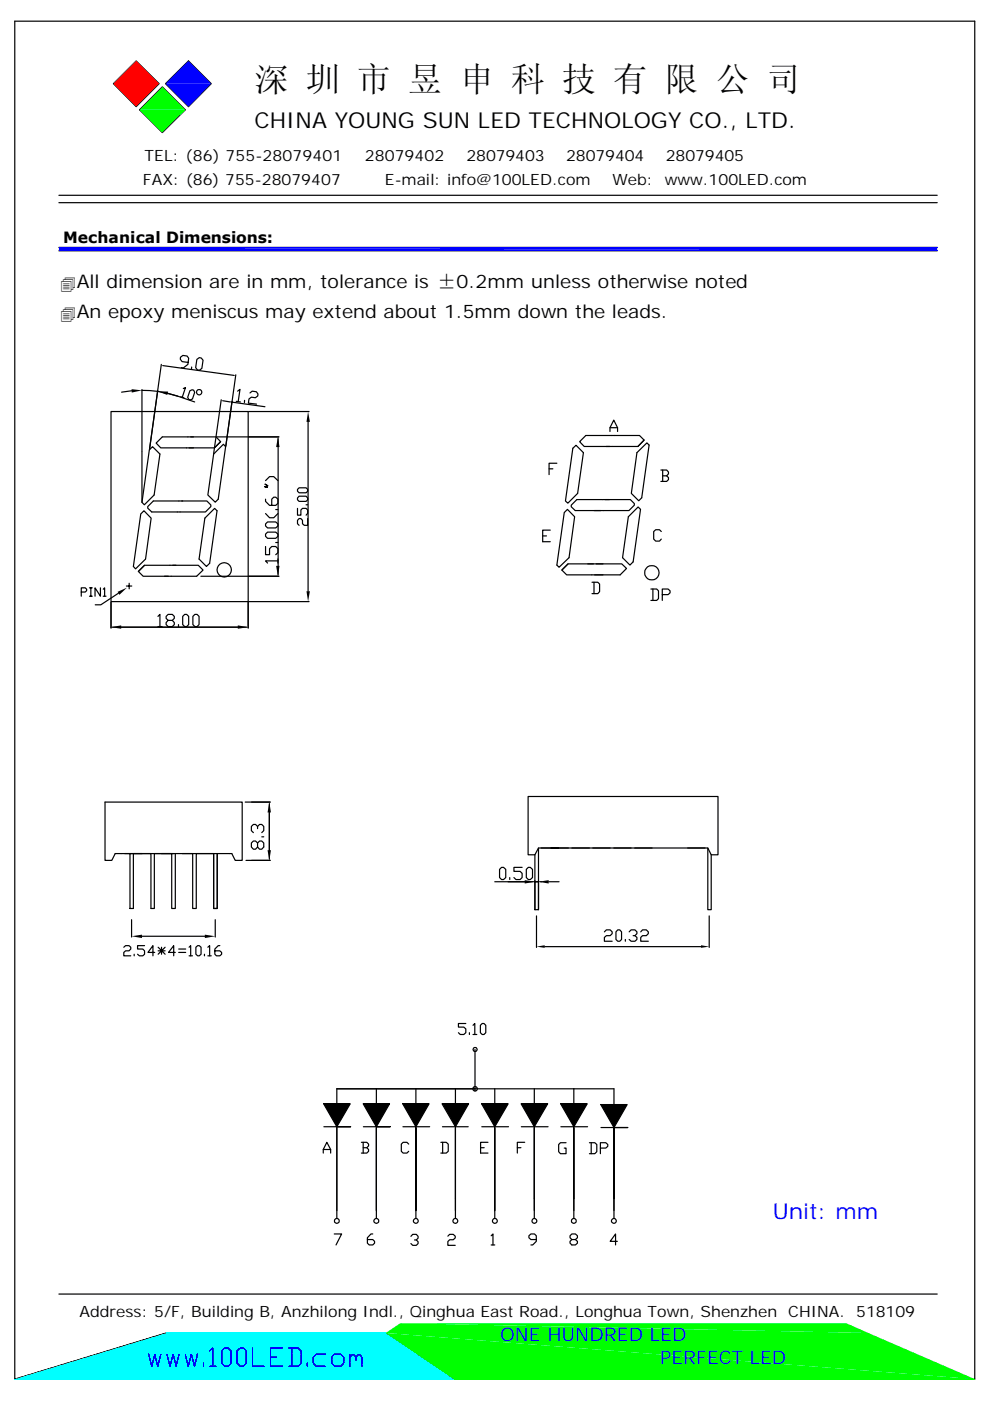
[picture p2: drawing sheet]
<svg xmlns="http://www.w3.org/2000/svg" width="210mm" height="297mm" viewBox="0 0 210 297" stroke-linecap="round" stroke-linejoin="round" font-family="sans-serif">
<g fill="none" stroke="#000" stroke-width=".25">
<path d="M3.1 4.5h203.6v287.9h-203.6zM24 17.7l4.9-4.8 4.8 4.8-4.8 4.9zM34.4 18.4l4.9 4.9-4.9 4.8-4.8-4.8zM35.1 17.7l4.9-4.8 4.8 4.8-4.8 4.9zM34.2 77.3l-2.5 17.9M34.5 77.5l15.1 2.1M39.9 76.8l-1.3-.1-.4-.5 .1-.5 .5-.3 .9 .1 .3 .4-.2 1.4-.9 .7-.5-.1M40.6 77.8v.4M41.7 76.2l.5-.4 .5 .1 .4 .5-.3 1.7-.5 .4-.4-.1-.4-.5zM50 79.5l-2.1 15.1M23.5 87.3h29.1v40.3h-29.1zM27.9 82.8l-2.1 .3"/>
<path d="M30.1 82.8a22.8 22.8 0 0 1 7.6 1.2M30.1 82.6v13.1M30.1 95.8v10.7M31.7 95.4l.6-.7 1.6 1.6-1.2 8.6-2.1 2.1-.5-.5zM33.4 82.8l-1.7 12.4M35.6 83.4l5.7 1.8M38.3 84.1l.7 .2M38.9 82.4l.4-.2-.6 2M40.3 82.8l.4-.2 .4 .1 .2 .5-.5 1.4-.5 .2-.3-.1-.2-.5zM40.4 92.6h5.4l1 1-1.3 1.4h-5.4M41 92.6h-6.6l-1.3 1.3 1 1.1h6.9M45.9 92.6h13.2"/>
<path d="M46.8 93.6l-1.3 1.4M46.9 84.8l-1.6 11.4M47.2 85l1.6 .2M47.4 94.2l.4 .5-1.5 11.1-.7 .7-1.5-1.6 1.2-8.6zM49.2 85.3l7 .9M50.1 85.1l.9 .1M50.4 82.9l.5-.4-.4 2.6M51.9 84.9l-.1 .4M52.7 87.3h12.8M53 83.3l.5-.4 .9 .2 .3 .4v.5l-.6 .3-.8-.1-.5 .4-.1 .9 1.7 .2M59 93v28.8M65.3 89.5v35.9"/>
<path d="M30.5 108.3l1.5 1.6-1.1 8.6-2.2 2.1-.4-.5 1.5-11.1zM30.6 119.8l-1.3 1.4M36.6 119.8h5.4l1.1 1.1-1.4 1.3h-6.8M37.3 119.8h-6.7l-1.3 1.4 1.1 1h5.3M38.5 106.2h5.4l.8 .9v.3l-1.1 1.1h-11.4l-.9-.8v-.3l1.2-1.2h6.2M43.4 109.9l2.1-2.1 .5 .5-1.6 11.1-.6 .7-1.6-1.6zM56.1 103.2l.6 .1M56.2 102.7l.6 .3M56.3 113.2l.4-.4h1.8l.4 .4v.5l-.4 .4h-1.8l-.4-.4zM56.3 115.9v1.7h.8v-1.3l.5-.4h.9l.4 .4v.9l-.4 .4M56.3 108.9l.8 .9h.9l.9-.9M56.3 105.8v.5l.8 .8h1.4l.4-.4v-.9l-.4-.4h-.5l-.4 .4v1.3"/>
<path d="M56.3 101.9l.8-.8h.9l.9 .8M56.7 110.7h1.8l.4 .4v.4l-.4 .4h-1.8l-.4-.4v-.4zM58.5 115h.4M58.5 108h.4M58.9 118.9h-2.6l.4 .5M58.9 118.5v.9M63.1 107.8v1.4h.7v-1.1l.3-.3h.8l.3 .3v.7l-.3 .4M63.4 105.2h1.5l.3 .4v.4l-.3 .3h-1.5l-.3-.3v-.4zM63.4 103.4h1.5l.3 .4v.3l-.3 .4h-1.5l-.3-.4v-.3zM64.9 107h.3M65.2 109.9v1.5h-.7l-.4-.4v-.7l-.3-.4h-.4l-.3 .4v.7l.3 .4M17.2 125.5h.9l.3-.3v-.3l-.3-.3h-.9v1.8"/>
<path d="M19 124.6h.6M19 126.4h.6M19.3 124.6v1.8M21.3 124.6v1.8l-1.1-1.8v1.8M21.9 124.9l.3-.3v1.8M21.9 126.4h.6M23.5 127.6v5.5M23.9 133h28.3M25.1 125.8l-3.7 2.4h-1.2M26.8 124.3h1.1M27.4 123.7v1.1M33.5 130.7l.4-.4v2.5"/>
<path d="M33.5 132.8h.9M35.6 131.5l-.4-.4v-.4l.4-.4h.9l.5 .4v.4l-.5 .4h-.9l-.4 .5v.4l.4 .4h.9l.5-.4v-.4l-.5-.5M37.8 132.4v.4M39.2 130.3h.4l.4 .4v1.7l-.4 .4h-.4l-.5-.4v-1.7zM41.3 130.3h.5l.4 .4v1.7l-.4 .4h-.5l-.4-.4v-1.7zM42.6 122.2h16.5M52.6 127.6v5.5M52.7 127.6h12.8"/>
<circle cx="42.2" cy="83.1" r=".58"/>
<circle cx="47.5" cy="120.8" r="1.52"/>
</g>
<g fill="#000">
<path d="M34.2 77.4h.3v.2zM49.6 79.5l.4 .2h-.4zM27.9 82.5l2.2 .3-2.2 .4zM33.4 83h2.2l-.1 .7zM46.9 84.9h.3v.2zM48.8 85.1l.4 .2h-.4zM58.9 92.6l.4 2.2h-.8zM59 92.6l-.1 .4zM65.3 87.3l.4 2.2h-.7zM58.5 120h.8l-.4 2.2zM23.5 133l.4-.1v.1zM24.9 125.5l2-.9-1.6 1.5z"/>
<path d="M23.5 133l2.2-.4v.7zM50.4 132.6l2.2 .4-2.2 .3zM52.2 132.9l.4 .1h-.4zM58.9 121.8l.1 .4zM65 125.4h.7l-.4 2.2z"/>
</g>
<g fill="#f00">
<path d="M24 17.7l4.9-4.8 4.8 4.8z"/>
<path d="M24 17.7h9.7l-4.8 4.9z"/>
</g>
<g fill="#0f0">
<path d="M34.4 18.4l4.9 4.9h-9.7z"/>
<path d="M29.6 23.3h9.7l-4.9 4.8z"/>
</g>
<g fill="#00f">
<path d="M35.1 17.7l4.9-4.8 4.8 4.8z"/>
<path d="M35.1 17.7h9.7l-4.8 4.9z"/>
</g>
<path d="M12.5 41.4h186.2M12.5 43h186.2M12.5 53.2h186.2M12.5 52.5h186.2M12.5 274.4h186.2" fill="none" stroke="#000" stroke-width=".25"/>
<path d="M12.5 52.5h186.2" fill="none" stroke="#00f" stroke-width=".21"/>
<g fill="#00f">
<path d="M12.5 52.5l186.2 .7h-186.2z"/>
<path d="M12.5 52.5h186.2v.7z"/>
</g>
<path d="M12.5 53.2h186.2" fill="none" stroke="#00f" stroke-width=".21"/>
<g fill="none" stroke="#000" stroke-width=".25">
<path d="M3.3 292.4h-.2M3.5 292.3l-.2 .1M3.9 292.2l-.3 .1M4.1 292.1h-.1M4.4 292l-.2 .1M4.6 292h-.2M5 291.8l-.3 .1M5.2 291.8h-.1M5.5 291.7l-.2 .1M6.1 291.5l-.6 .2M6.3 291.4l-.1 .1M6.6 291.4h-.2"/>
<path d="M6.8 291.3h-.2M7 291.2l-.1 .1M7.2 291.2h-.1M7.5 291.1h-.2M7.7 291l-.2 .1M7.9 291h-.2M8.1 290.9h-.1M8.3 290.8l-.1 .1M8.6 290.7l-.2 .1M9 290.6l-.4 .1M9.2 290.5l-.1 .1M9.4 290.5h-.1"/>
<path d="M9.7 290.4l-.2 .1M10.1 290.3l-.4 .1M10.3 290.2l-.1 .1M10.5 290.2h-.1M10.8 290.1h-.2M11 290l-.2 .1M11.2 289.9l-.2 .1M11.4 289.9h-.1M11.6 289.8l-.1 .1M12.1 289.7l-.4 .1M12.3 289.6h-.1M12.5 289.6h-.1"/>
<path d="M12.7 289.5h-.1M13 289.4h-.2M13.2 289.4h-.2M13.4 289.3h-.1M13.6 289.2l-.1 .1M13.9 289.1l-.2 .1M14.1 289.1h-.2M14.3 289l-.2 .1M14.5 288.9l-.1 .1M14.7 288.9h-.1M15 288.8h-.2M15.2 288.7l-.2 .1"/>
<path d="M15.4 288.7h-.1M15.6 288.6h-.1M15.8 288.5l-.1 .1M16.3 288.4l-.4 .1M16.5 288.3l-.1 .1M16.7 288.3h-.1M17 288.2l-.2 .1M17.2 288.1l-.2 .1M17.4 288.1h-.2M17.6 288h-.1M17.8 287.9l-.1 .1M18.1 287.9h-.2"/>
<path d="M18.3 287.8h-.2M18.5 287.7l-.1 .1M18.7 287.7h-.1M18.9 287.6h-.1M19.2 287.5l-.2 .1M19.4 287.4l-.2 .1M19.6 287.4h-.1M19.8 287.3l-.1 .1M20.3 287.2l-.4 .1M20.5 287.1l-.1 .1M20.7 287.1h-.1M20.9 287h-.1"/>
<path d="M21.2 286.9l-.2 .1M21.4 286.9h-.2M21.6 286.8h-.1M21.8 286.7l-.1 .1M22.3 286.6l-.4 .1M22.5 286.5l-.2 .1M22.7 286.4l-.1 .1M22.9 286.4h-.1M23.4 286.3h-.4M23.6 286.2h-.1M23.8 286.1l-.1 .1M24 286l-.1 .1"/>
<path d="M24.5 285.9l-.4 .1M24.7 285.8l-.1 .1M24.9 285.7l-.1 .1M25.1 285.7h-.1M25.6 285.6l-.4 .1M25.8 285.5h-.1M26 285.5h-.1M26.2 285.4h-.1M26.5 285.3h-.2M26.7 285.2l-.2 .1M26.9 285.2h-.1M27.1 285.1l-.1 .1"/>
<path d="M27.6 284.9l-.4 .2M27.8 284.9h-.2M28 284.8l-.1 .1M28.2 284.8h-.1M28.4 284.7h-.1M28.7 284.6l-.2 .1M28.9 284.6h-.2M29.1 284.5h-.1M29.3 284.4l-.1 .1M29.5 284.4h-.1M29.8 284.3l-.2 .1M30 284.2l-.2 .1"/>
<path d="M30.2 284.1l-.1 .1M30.4 284.1h-.1M30.6 284l-.1 .1M30.9 284h-.2M31.1 283.9h-.2M31.5 283.8h-.3M31.7 283.7h-.1M32 283.6l-.2 .1M32.2 283.6h-.2M32.6 283.4l-.3 .1M32.9 283.3l-.2 .1M33.1 283.3h-.2"/>
<path d="M33.7 283.1l-.6 .2M34 283h-.2M34.2 283h-.2M34.4 282.9h-.2M34.6 282.8l-.1 .1M34.8 282.7l-.1 .1M35.1 282.7h-.2M35.4 282.6l-.3 .1M35.5 282.6h.1M35.7 282.6h.2M35.9 282.6h.2M36.2 282.6h.1"/>
<path d="M36.4 282.6h.2M36.7 282.6h.1M36.9 282.6h.1M37.1 282.6h.2M37.3 282.6h.4M37.8 282.6h.4M38.3 282.6h.1M38.5 282.6h.2M38.7 282.6h.2M38.9 282.6h.2M39.2 282.6h.1M39.4 282.6h.2"/>
<path d="M39.7 282.6h.1M39.9 282.6h.4M40.3 282.6h.4M40.8 282.6h.1M41 282.6h.2M41.3 282.6h.1M41.5 282.6h.2M41.7 282.6h.2M42 282.6h.1M42.2 282.6h.1M42.4 282.6h.4M42.9 282.6h.4"/>
<path d="M43.3 282.6h.2M43.6 282.6h.1M43.8 282.6h.1M44 282.6h.2M44.3 282.6h.1M44.5 282.6h.2M44.7 282.6h.2M45 282.6h.3M45.4 282.6h.4M45.9 282.6h.1M46.1 282.6h.2M46.4 282.6h.1"/>
<path d="M46.6 282.6h.1M46.8 282.6h.1M47 282.6h.2M47.3 282.6h.1M47.5 282.6h.4M48 282.6h.1M48.2 282.6h.1M48.4 282.6h.2M48.6 282.6h.2M48.9 282.6h.1M49.1 282.6h.2M49.4 282.6h.1"/>
<path d="M49.6 282.6h.4M50 282.6h.4M50.5 282.6h.1M50.7 282.6h.2M51 282.6h.1M51.2 282.6h.2M51.4 282.6h.2M51.6 282.6h.2M51.9 282.6h.1M52.1 282.6h.4M52.6 282.6h.4M53 282.6h.2"/>
<path d="M53.3 282.6h.1M53.5 282.6h.1M53.7 282.6h.2M54 282.6h.1M54.2 282.6h.2M54.4 282.6h.2M54.7 282.6h.3M55.1 282.6h.4M55.6 282.6h.1M55.8 282.6h.2M56 282.6h.2M56.3 282.6h.1"/>
<path d="M56.5 282.6h.1M56.7 282.6h.2M57 282.6h.1M57.2 282.6h.4M57.7 282.6h.3M58.1 282.6h.2M58.3 282.6h.2M58.6 282.6h.1M58.8 282.6h.2M59.1 282.6h.1M59.3 282.6h.1M59.5 282.6h.1"/>
<path d="M59.7 282.6h.4M60.2 282.6h.4M60.7 282.6h.1M60.9 282.6h.1M61.1 282.6h.2M61.3 282.6h.2M61.6 282.6h.1M61.8 282.6h.2M62.1 282.6h.1M62.3 282.6h.4M62.7 282.6h.2M62.9 282.6h.2"/>
<path d="M63.2 282.6h.1M63.4 282.6h.2M63.7 282.6h.1M63.9 282.6h.2M64.1 282.6h.2M64.3 282.6h.4M64.8 282.6h.4M65.3 282.6h.1M65.5 282.6h.2M65.7 282.6h.2M66 282.6h.1M66.2 282.6h.1"/>
<path d="M66.4 282.6h.2M66.7 282.6h.1M66.9 282.6h.4M67.4 282.6h.3M67.8 282.6h.1M68 282.6h.2M68.3 282.6h.1M68.5 282.6h.2M68.7 282.6h.2M69 282.6h.1M69.2 282.6h.1M69.4 282.6h.4"/>
<path d="M69.9 282.6h.4M70.4 282.6h.1M70.6 282.6h.1M70.8 282.6h.2M71 282.6h.2M71.3 282.6h.1M71.5 282.6h.2M71.8 282.6h.1M72 282.6h.3M72.4 282.6h.4M72.9 282.6h.1M73.1 282.6h.2"/>
<path d="M73.4 282.6h.1M73.6 282.6h.1M73.8 282.6h.2M74 282.6h.2M74.3 282.6h.1M74.5 282.6h.4M75 282.6h.4M75.4 282.6h.2M75.6 282.6h.2M75.9 282.6h.1M76.1 282.6h.2M76.4 282.6h.1"/>
<path d="M76.6 282.6h.4M77 282.6h.4M77.5 282.6h.1M77.7 282.6h.2M78 282.6h.1M78.2 282.6h.2M78.4 282.6h.2M78.7 282.6h.1M78.9 282.6h.1M79.1 282.6h.4M79.6 282.6h.4M80.1 282.6h.1"/>
<path d="M80.3 282.6h.1M80.5 282.6h.1M80.7 282.6h.2M81 282.6h.1M81.2 282.6h.2M81.4 282.6h.2M81.7 282.6l.2 .1M82 282.7l.1 .1M82.2 282.9l.1 .1M82.3 283l.2 .1M82.5 283.1l.2 .1M82.7 283.3h.1"/>
<path d="M82.9 283.4l.2 .1M83.1 283.5l.1 .1M83.3 283.6l.1 .1M83.5 283.8h.1M83.7 283.9l.1 .1M83.9 284l.1 .1M84.1 284.1l.1 .1M84.2 284.3l.2 .1M84.5 284.4l.1 .1M84.6 284.6l.2 .1M84.8 284.7l.2 .1M85 284.8l.1 .1"/>
<path d="M85.2 284.9l.1 .1M85.4 285.1l.1 .1M85.6 285.2l.1 .1M85.8 285.3l.1 .1M86 285.5h.1M86.1 285.6l.2 .1M86.4 285.7l.1 .1M86.5 285.8l.2 .1M86.7 286h.2M86.9 286.1l.1 .1M87.1 286.2l.1 .1M87.3 286.3l.1 .2"/>
<path d="M87.5 286.5l.1 .1M87.7 286.6l.1 .1M87.9 286.8l.1 .1M88.1 286.9l.1 .1M88.3 287l.3 .2M88.6 287.3l.2 .1M88.9 287.4l.1 .1M89 287.5l.2 .1M89.2 287.7h.2M89.4 287.8l.1 .1M89.6 287.9l.1 .1M89.8 288l.1 .1"/>
<path d="M90 288.2l.1 .1M90.2 288.3l.1 .1M90.4 288.5h.1M90.6 288.6l.1 .1M90.8 288.7l.1 .1M90.9 288.8l.2 .1M91.1 289l.2 .1M91.3 289.1l.1 .1M91.5 289.2l.2 .1M91.7 289.4h.1M91.9 289.5l.1 .1M92.1 289.6l.1 .1"/>
<path d="M92.3 289.7l.1 .1M92.5 289.9h.1M92.7 290l.1 .1M92.8 290.1l.2 .1M93 290.3l.2 .1M93.2 290.4l.1 .1M93.4 290.5l.2 .1M93.6 290.7h.1M93.8 290.8l.1 .1M94 290.9l.1 .1M94.2 291l.1 .1M94.4 291.2l.1 .1"/>
<path d="M94.6 291.3l.1 .1M94.7 291.4l.2 .1M95 291.6h.1M95.1 291.7l.1 .1M95.3 291.8l.2 .1M95.5 291.9l.1 .1M95.7 292.1l.1 .1M95.9 292.2l.1 .1M96.1 292.4h.1"/>
</g>
<path d="M35.3 282.6h46.5" fill="none" stroke="#0ff" stroke-width=".21"/>
<g fill="#0ff">
<path d="M3.1 292.4l32.2-9.8 60.9 9.8z"/>
<path d="M35.3 282.6h46.5l14.4 9.8z"/>
</g>
<path d="M3.1 292.4h93.1" fill="none" stroke="#0ff" stroke-width=".21"/>
<g fill="#0f0">
<path d="M81.8 282.6l3.1-2.1 99.2 2.1z"/>
<path d="M84.9 280.5h94.5l4.7 2.1z"/>
<path d="M81.8 282.6l124.9 9.8h-110.5z"/>
<path d="M81.8 282.6h102.3l22.6 9.8z"/>
</g>
<path d="M96.2 292.4h110.5" fill="none" stroke="#0f0" stroke-width=".21"/>
<g fill="none" stroke="#00f" stroke-width=".25">
<path d="M31.5 287.1l.7 2.6 .6-2.6 .6 2.6 .7-2.6M35.4 287.1l.7 2.6 .6-2.6 .6 2.6 .7-2.6M39.3 287.1l.6 2.6 .7-2.6 .6 2.6 .7-2.6M43.1 289v.7M44.4 286.4l.7-.6v3.9M44.4 289.7h1.4M47.7 285.8h.6l.7 .6v2.6l-.7 .7h-.6l-.7-.7v-2.6zM50.2 286.4l.7-.6h.7l.6 .6v2.6l-.6 .7h-.7l-.7-.7zM53.5 285.8v3.9h2.6M57.4 287.7h1.3M59.9 285.8h-2.5v3.9h2.5M61.3 285.8h1.9l.6 .6v2.6l-.6 .7h-1.9"/>
<path d="M61.9 285.8v3.9M65.2 289v.7M69 287.1h-1.9l-.7 .6v1.3l.7 .7h1.9M71 287.1h1.2l.7 .6v1.3l-.7 .7h-1.2l-.7-.7v-1.3zM74.2 287.7l.6-.6 .7 .6v.7M74.2 287.1v2.6M75.5 287.7l.6-.6 .7 .6v2"/>
</g>
<g fill="none" stroke="#000" stroke-width=".25">
<path d="M116.4 99.4h.8M118.1 98.2h-1.7v2.4M121.5 95l.6-.6 1.6 1.6-1.2 8.6-2.1 2.1-.5-.5zM128.5 94.7h6.8l1.3-1.4-1-1h-11.4l-1.3 1.3 1 1.1h5.4M129.3 91.5v-.8l.8-1.6 .8 1.6v.8M129.3 90.7h1.6M135 96l2.2-2.1 .4 .5-1.5 11.1-.7 .7-1.5-1.6zM136.6 93.3l-1.3 1.4M140.1 99.7h1.3l.3 .4v.4l-.3 .4M140.5 99.7v2.4M115.1 113.6h.8M116.7 112.4h-1.6v2.5h1.6"/>
<path d="M119.6 108.7l.7-.7 1.5 1.6-1.2 8.6-2.1 2.1-.4-.5zM120.4 119.6l-1.3 1.3M124.6 119.6h3.2M125.8 119.6h-5.4l-1.3 1.3 1 1h11.4l1.3-1.4-1-.9h-5.4M128.3 105.9h5.3l.9 .9v.3l-1.2 1.1h-11.3l-.9-.8v-.3l1.2-1.2h6.9M135.3 107.5l.5 .5-1.6 11.1-.6 .7-1.6-1.6 1.2-8.6zM140.2 112.7l-.4-.4h-.8l-.4 .4v1.6l.4 .4h.8l.4-.4M140.5 100.9h.9l.3 .4v.4l-.3 .4h-1.3M125.5 123.4h1.2l.4 .4v1.6l-.4 .5h-1.2M125.9 123.4v2.5M138 124.9h1.2l.4 .4v1.6l-.4 .4h-1.2M138.4 124.9v2.4"/>
<path d="M140.4 126.1h1.2l.5-.4v-.4l-.5-.4h-1.2v2.4M22.3 170.1h29.1v12.3h-1.5l-.8-1.4h-24.7l-.7 1.4h-1.4zM52 170.1h5.3M54.6 178.7l.4-.4h.5l.4 .4v.9l-.4 .4h-.5l-.4-.4v-.9l-.4-.4h-.5l-.4 .4v.9l.4 .4h.5l.4-.4M54.6 175.7v-.5l-.4-.4h-.5l-.4 .4v.9l.4 .4M54.6 175.2l.4-.4h.5l.4 .4v.9l-.4 .4M55.5 177.4h.4M57.1 170.4v11.7M112 168.9h40.2v12.3h-1.4l-.7-1.4h-35.9l-.8 1.4h-1.4zM114.2 179.8v13.1h-.8v-11.7M114.7 179.8h5.8M121.2 179.8h3.8"/>
<path d="M125.7 179.8h3.7M130.1 179.8h3.7M134.6 179.8h3.7M145.8 179.8h3.7M150.1 179.8v13.1h.7v-11.7M27.6 181v11.6h.7v-11.6h3.7v11.6h.7v-11.6h3.7v11.6h.8v-11.6M27.9 195v3.7M30.1 198.5h13.3M38.7 181h2.2v11.6h.7v-11.6h3.7v11.6h.8v-11.6v11.6h-.8v-11.6M45.6 195v3.7M52.2 182.4h5.1M104.9 186.9h8.2"/>
<path d="M105.9 184.3l.4-.4h.5l.4 .4v1.8l-.4 .4h-.5l-.4-.4zM108.1 186.1v.4M110.7 183.9h-1.7v.8h1.3l.4 .5v.9l-.4 .4h-.9l-.4-.4M111.6 184.3l.4-.4h.4l.5 .4v1.8l-.5 .4h-.4l-.4-.4zM113.4 186.9h.8M113.7 194.2v6.7M114.5 186.9h.4M116.3 186.9h2.2M128.1 197.6l.5-.5h.8l.4 .5v.4l-.4 .4h-.8l-.5 .4v.8h1.7M131 197.1h.4l.4 .5v1.6l-.4 .4h-.4l-.4-.4v-1.6zM132.6 199.2v.4M133.4 197.6l.4-.5h.8l.4 .5v.4l-.4 .4h-.4"/>
<path d="M134.6 198.4l.4 .4v.4l-.4 .4h-.8l-.4-.4M135.8 197.6l.4-.5h.8l.5 .5v.4l-.5 .4h-.8l-.4 .4v.8h1.7M150.4 194.2v6.7M26.2 200.8l.4-.3h.7l.4 .3v.4l-.4 .4h-.7l-.4 .3v.8h1.5M28.4 202.3v.4M30.6 200.5h-1.4v.7h1.1l.3 .4v.7l-.3 .4h-.8l-.3-.4M32.8 201.9h-1.4l1-1.4v2.2M33.5 201.6h1.5M33.5 200.8l1.5 1.5M34.2 200.8v1.5M35 200.8l-1.5 1.5M37.2 201.9h-1.5l1.1-1.4v2.2"/>
<path d="M37.9 201.2h1.5M37.9 201.9h1.5M40.1 200.8l.3-.3v2.2M40.1 202.7h.7M41.5 200.8l.4-.3h.3l.4 .3v1.5l-.4 .4h-.3l-.4-.4zM43.3 202.3v.4M44.1 200.8l.3-.3v2.2M44.1 202.7h.7M46.6 200.5h-.3l-.7 .7v1.1l.3 .4h.7l.4-.4v-.4l-.4-.3h-1M98.8 217h-1.6v.8h1.1l.5 .3v.9l-.5 .3h-.7l-.4-.3M99.5 219v.3M100.3 217.4l.4-.4v2.3"/>
<path d="M100.3 219.3h.8M102.2 217h.4l.4 .4v1.6l-.4 .3h-.4l-.3-.3v-1.6zM115.5 200.7h33.1M68.7 238.9h5.6h-2.9l-2.8-4.9h5.7l-2.9 4.9M71.4 234.2v-3.4h58.8v3.4M77 238.9h5.7h-2.9l-2.8-4.9h5.6l-2.8 4.9M79.8 230.8v3.4M85.4 234h5.6l-2.8 4.9zM85.4 238.9h2.8M88.2 238.9h2.9zM88.2 230.8v3.4M93.7 234h5.7l-2.8 4.9z"/>
<path d="M93.8 238.9h5.5M96.6 230.8v3.4M100.7 222.5v8.8M102.1 234h5.6l-2.8 4.9zM102.2 238.9h2.7M104.9 238.9h2.9zM104.9 230.8v3.4M110.5 234h5.6l-2.8 4.9zM110.5 238.9h2.8M113.3 238.9h2.9zM113.3 230.8v3.4M118.9 234h5.6l-2.8 4.9z"/>
<path d="M118.9 238.9h2.8M121.7 238.9h2.9zM121.7 230.8v3.4M127.4 234.2h5.6l-2.8 4.9zM127.4 239.1h5.7h-2.9M68.5 244.5v-.8l.8-1.5 .8 1.5v.8M68.5 243.7h1.6M71.4 256.7v-17.6v19.2M76.6 242.2h1.2l.3 .4v.4l-.3 .3M77 243.3h.8l.3 .4v.4l-.3 .4h-1.2M77 242.2v2.3M79.8 256.7v-17.6v19.2"/>
<path d="M86.7 242.6l-.4-.4h-.8l-.4 .4v1.5l.4 .4h.8l.4-.4M88.2 256.7v-17.6v19.2M93.5 242.2h1.1l.4 .4v1.5l-.4 .4h-1.1M93.9 242.2v2.3M96.6 256.7v-17.6v19.2M101.9 243.3h.8M103.5 242.2h-1.6v2.3h1.6M104.9 256.7v-17.6v19.2M109.7 243.3h.7M111.3 242.2h-1.6v2.3M113.3 256.7v-17.6v19.2M120 242.3h-1.2l-.4 .4v1.5l.4 .4h1.2v-1.2h-.4"/>
<path d="M121.7 256.7v-17.6v19.2M125 242.3h1.1l.4 .4v1.5l-.4 .4h-1.1M125.3 242.3v2.3M127.3 243.4h1.1l.5-.4v-.3l-.5-.4h-1.1v2.3M130.2 256.7v-17.6v19.2M70.9 261.6h1.5l-1.2 2.4M79 261.6h-.3l-.8 .8v1.2l.4 .4h.7l.4-.4v-.4l-.4-.4h-1.1M87.1 262.1l.4-.4h.8l.3 .4v.4l-.3 .4h-.4M88.3 262.9l.3 .4v.4l-.3 .3h-.8l-.4-.3M95 262.1l.3-.4h.8l.4 .4v.4l-.4 .4h-.8l-.3 .3v.8h1.5M104.1 262l.4-.4v2.4M104.1 264h.8"/>
<path d="M113.7 262.8h-1.1l-.5-.4v-.4l.5-.4h.7l.4 .4v1.2l-.8 .8h-.3M121.2 262.8l-.3-.4v-.4l.3-.4h.8l.4 .4v.4l-.4 .4h-.8l-.3 .4v.4l.3 .4h.8l.4-.4v-.4l-.4-.4M130.9 263.2h-1.5l1.1-1.6v2.4"/>
<circle cx="138.2" cy="121.4" r="1.54"/>
<circle cx="100.7" cy="222.5" r=".45"/>
<circle cx="100.7" cy="230.8" r=".48"/>
<circle cx="71.4" cy="258.8" r=".51"/>
<circle cx="79.8" cy="258.8" r=".51"/>
<circle cx="88.2" cy="258.8" r=".51"/>
<circle cx="96.5" cy="258.8" r=".52"/>
<circle cx="104.9" cy="258.8" r=".52"/>
<circle cx="113.3" cy="258.8" r=".52"/>
<circle cx="121.7" cy="258.8" r=".51"/>
<circle cx="130.2" cy="258.8" r=".51"/>
</g>
<g fill="#000">
<path d="M57.1 170.1l.3 2.2h-.7zM57.1 170.1v.3h-.1zM27.9 198.5l2.2-.3v.7zM43.4 198.2l2.2 .3-2.2 .4zM56.7 180.3h.7l-.3 2.1zM57 182.1h.1v.3zM111.3 186.6l2.1 .3-2.1 .4zM113.1 186.9h.3l-.3 .1zM114.2 186.9h.3v.1zM114.2 186.9l2.1-.3v.7zM113.7 200.7l1.8-.3v.6zM148.6 200.4l1.8 .3-1.8 .3z"/>
<path d="M68.6 234h.5zM68.6 234h1zM68.6 234h1.5zM68.6 234h5.7l-2.9 4.9zM77 234h.5zM77 234h1zM77 234h1.5zM77 234l2.8 4.9zM77 234h5.6l-2.8 4.9zM85.4 234h.5zM85.4 234h1zM85.4 234h1.5z"/>
<path d="M85.4 234l2.8 4.9zM85.4 234h5.6l-2.8 4.9zM93.7 234h.6zM93.7 234h1.1zM93.7 234h1.6zM93.8 234l2.8 4.9zM93.8 234h5.6l-2.8 4.9zM102.1 234h.5zM102.1 234h1.1zM102.1 234l2.8 4.9zM102.1 234h5.6l-2.8 4.9zM110.5 234h.5z"/>
<path d="M110.5 234l2.8 4.9zM110.5 234h5.6l-2.8 4.9zM118.9 234l2.8 4.9zM118.9 234h5.6l-2.8 4.9zM127.4 234.2h5.6l-2.8 4.9z"/>
</g>
<path d="M68.6 234h5.7M77 234h5.6M85.4 234h5.6M93.7 234h5.7M102.1 234h5.6M110.5 234h5.6M118.9 234h5.6M127.4 234.2h5.6" fill="none" stroke="#000" stroke-width=".21"/>
<text font-size="7.2" x="54" y="19.3">深 圳 市 昱 申 科 技 有 限 公 司</text>
<text font-size="4.7" x="54" y="27.1">CHINA YOUNG SUN LED TECHNOLOGY CO., LTD.</text>
<text font-size="4.7" fill="#00f" x="163.9" y="258.4">Unit: mm</text>
<g font-size="4">
<text x="12.7" y="61">.All dimension are in mm, tolerance is ±0.2mm unless otherw</text>
<text x="140.5" y="61">ise noted</text>
<text x="12.7" y="67.4">.An epoxy meniscus may extend about 1.5mm dow</text>
<text x="117.9" y="67.4">n the leads.</text>
</g>
<g font-size="4" fill="#00f">
<text x="106" y="284.2">ONE HUNDRED LED</text>
<text x="140" y="289.1">PERFECT LED</text>
</g>
<g font-size="3.3">
<text x="30.6" y="34">TEL: (86) 755-28079401</text>
<text x="77.3" y="34">28079402</text>
<text x="98.9" y="34">28079403</text>
<text x="120" y="34">28079404</text>
<text x="141.2" y="34">28079405</text>
<text x="30.3" y="39.2">FAX: (86) 755-28079407</text>
<text x="81.6" y="39.2">E-mail: info@100LED.com</text>
<text x="129.9" y="39.2">Web:</text>
<text x="141" y="39.2">w</text>
<text x="143.7" y="39.2">ww</text>
<text x="149" y="39.2">.100LED.com</text>
<text x="13.4" y="51.4">Mechanical Dimensions:</text>
<text x="16.8" y="279.3">Address: 5/F, Building B, Anzhilong Indl., Qinghua East Road., Longhua Tow</text>
<text x="144" y="279.3">n, Shenzhen CHINA.</text>
<text x="181.6" y="279.3">518109</text>
</g>
</svg>
